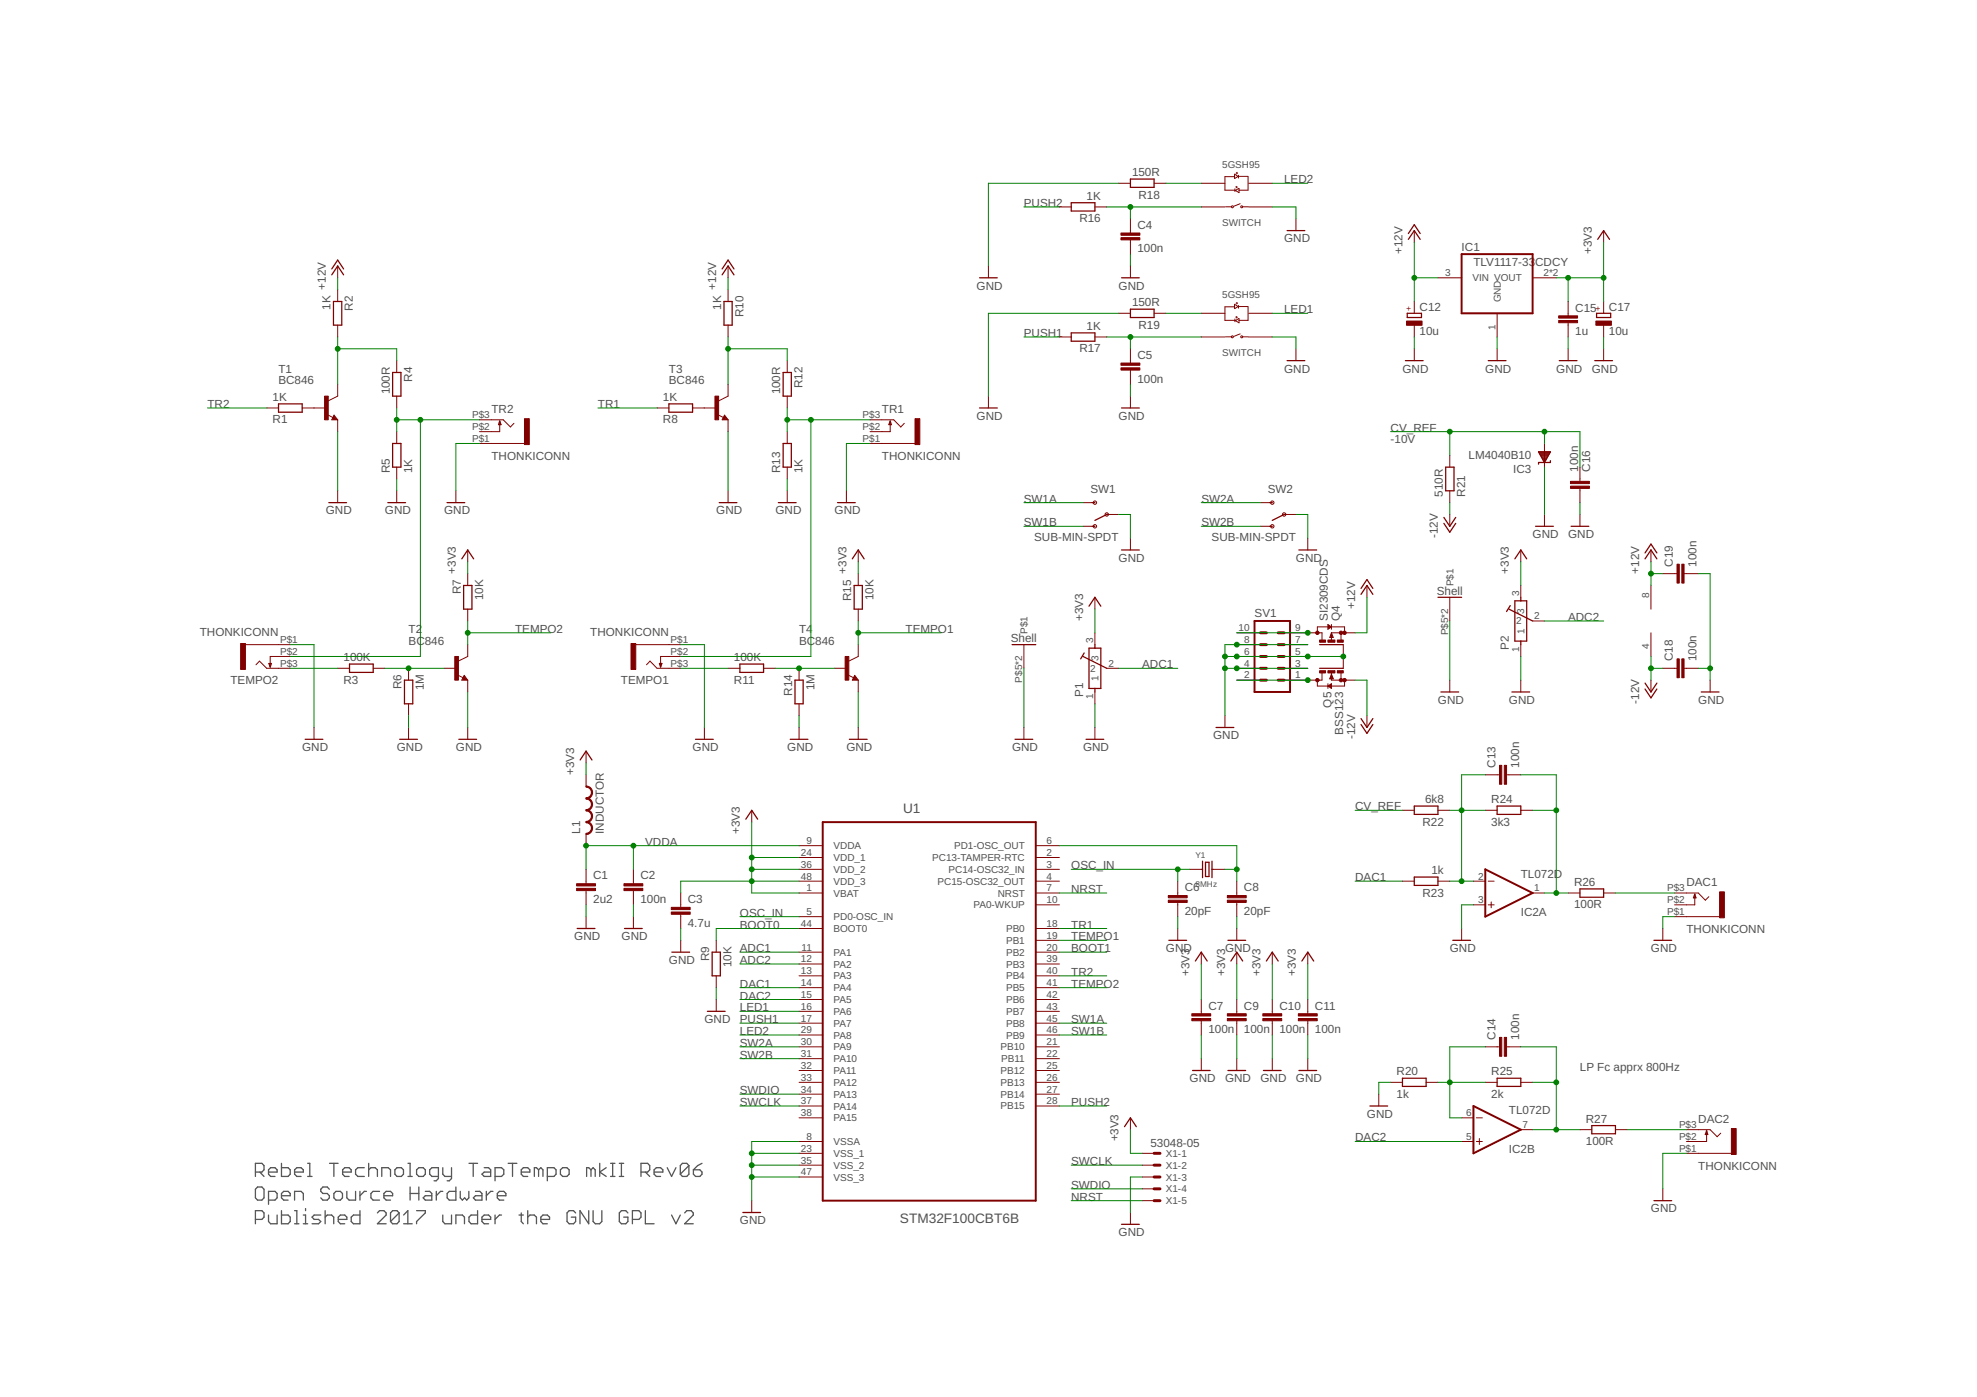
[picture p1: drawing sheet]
<svg xmlns="http://www.w3.org/2000/svg" width="297mm" height="210mm" viewBox="0 0 297 210" stroke-linecap="round" stroke-linejoin="round" font-family="sans-serif">
<g fill="none" stroke="#505050" stroke-width=".19">
<path d="M38.4 176.1h.9l.4-.3v-.7l-.4-.3h-.9v2M38.7 178.4h.6l.4 .3v1.3l-.4 .3h-.6l-.3-.3v-1.3zM39 176.1l.7 .7M40.3 176.1h1.3v-.3l-.3-.3h-.6l-.4 .3v.6l.4 .4h.6M42.3 174.8v2h1l.3-.4v-.6l-.3-.3h-1M42.3 179.7h1.3v-.4l-.3-.3h-.7l-.3 .3v.7l.3 .3h.7M44.3 176.1h1.3v-.3l-.4-.3h-.6l-.3 .3v.6l.3 .4h.6M46.2 174.8h.3v2M46.2 176.8h.7M49.5 178.7l-.3-.3h-.7l-.3 .3v.3l.3 .3h.7l.3 .4v.3l-.3 .3h-.7l-.3-.3M49.5 174.8h1.3M50.2 174.8v2"/>
<path d="M50.5 179h.6l.4 .3v.7l-.4 .3h-.6l-.3-.3v-.7zM51.5 176.1h1.3v-.3l-.3-.3h-.7l-.3 .3v.6l.3 .4h.7M52.1 179v1l.4 .3h.9v-1.3M54.1 179v1.3M54.7 175.5h-.9l-.4 .3v.6l.4 .4h.9M55.1 179h-.4l-.6 .7M55.4 175.8l.3-.3h.7l.3 .3v1M55.4 174.8v2M57 179h-1l-.3 .3v.7l.3 .3h1M57.4 176.8v-1.3h.9l.4 .3v1M57.7 179.7h1.3v-.4l-.3-.3h-.7l-.3 .3v.7l.3 .3h.7M59.3 175.8l.3-.3h.7l.3 .3v.6l-.3 .4h-.7l-.3-.4z"/>
<path d="M61.3 174.8h.3v2M61.3 176.8h.6M61.6 178.4v1.9M61.6 179.3h1.3M62.6 175.8l.3-.3h.7l.3 .3v.6l-.3 .4h-.7l-.3-.4zM62.9 178.4v1.9M63.9 179h.7l.3 .3v1h-1l-.3-.3 .3-.3h1M65.6 179v1.3M65.9 176.8h-1l-.3-.4v-.6l.3-.3h1v1.6l-.4 .3h-.3M66.5 175.5v.9l.3 .4h1M66.5 179h-.3l-.6 .7M67.8 175.5v1.6l-.3 .3h-.3"/>
<path d="M68.5 178.4v1.9h-1l-.3-.3v-.7l.3-.3h1M69.2 179v1l.3 .3 .3-.3 .3 .3 .3-.3v-1M70.5 174.8h1.3M71.1 174.8v2M71.4 179h.7l.3 .3v1h-1l-.3-.3 .3-.3h1M72.7 175.5h.7l.3 .3v1h-1l-.3-.4 .3-.3h1M73.1 179v1.3M74.1 179h-.4l-.6 .7M74.4 176.8h1l.3-.4v-.6l-.3-.3h-1v1.9M74.7 179.7h1.3v-.4l-.3-.3h-.7l-.3 .3v.7l.3 .3h.7M76.3 174.8h1.4M77 174.8v2"/>
<path d="M78.3 176.1h1.3v-.3l-.3-.3h-.7l-.3 .3v.6l.3 .4h.7M80.9 175.8l-.3-.3h-.3v1.3M80.9 175.8v1M80.9 175.8l.4-.3 .3 .3v1M82.2 176.8h1l.3-.4v-.6l-.3-.3h-1v1.9M84.2 175.8l.3-.3h.7l.3 .3v.6l-.3 .4h-.7l-.3-.4zM88.8 175.8l-.3-.3h-.4v1.3M88.8 175.8v1M88.8 175.8l.3-.3 .3 .3v1M90.1 174.8v2M91.1 175.5l-1 .6 1 .7M91.7 174.8h.7"/>
<path d="M91.7 176.8h.7M92.1 174.8v2M93 174.8h.7M93 176.8h.7M93.4 174.8v2M96.3 176.1h1l.3-.3v-.7l-.3-.3h-1v2M97 176.1l.6 .7M98.3 176.1h1.3v-.3l-.3-.3h-.7l-.3 .3v.6l.3 .4h.7M100.2 175.5l.7 1.3 .7-1.3M103.5 175.1l-.3-.3h-.7l-.3 .3v1.3M103.5 175.1v1.3l-.3 .4h-.7l-.3-.4M103.5 175.1l-1.3 1.3"/>
<path d="M104.2 175.8h1l.3 .3v.3l-.3 .4h-.7l-.3-.4zM105.5 174.8l-.7 .3-.6 .7M38.4 183.2h.9l.4-.3v-.7l-.4-.3h-.9v2M40.3 180.3h1l.3-.3v-.7l-.3-.3h-1v2M40.3 182.6v.9l.4 .4h.9v-1.3M42.3 181.9v2h1l.3-.4v-.6l-.3-.3h-1M44.3 180.3v-1.3h.9l.4 .3v1M44.3 181.9h.3v2M44.3 183.9h.6M45.6 183.9h.6M45.6 182.6h.3v1.3M45.9 181.6v.3"/>
<path d="M48.2 182.6h-1l-.3 .3 .3 .3h.7l.3 .3-.3 .4h-1M48.9 182.9l.3-.3h.6l.3 .3v1M48.9 181.9v2M50.8 183.2h1.3v-.3l-.3-.3h-.7l-.3 .3v.6l.3 .4h.7M54.1 181.9v2h-1l-.3-.4v-.6l.3-.3h1M56.7 182.2l.3-.3h.7l.3 .3v.4l-1.3 1.3h1.3M60 182.2l-.4-.3h-.6l-.3 .3v1.3M60 182.2v1.3l-.4 .4h-.6l-.3-.4M60 182.2l-1.3 1.3M60.6 183.9h1.3M60.6 182.6l.7-.7v2M62.6 181.9h1.3v.3l-1.3 1.3v.4"/>
<path d="M66.5 182.6v.9l.3 .4h1v-1.3M68.5 183.9v-1.3h1l.3 .3v1M71.8 181.9v2h-1l-.3-.4v-.6l.3-.3h1M72.4 183.2h1.3v-.3l-.3-.3h-.7l-.3 .3v.6l.3 .4h.7M74.4 182.6v1.3M75.4 182.6h-.4l-.6 .6M78 182.6h.6M78.3 182.2v1.3l.3 .4M79.3 182.9l.3-.3h.7l.3 .3v1M79.3 181.9v2M81.3 183.2h1.3v-.3l-.4-.3h-.6l-.3 .3v.6l.3 .4h.6M86.5 182.2l-.3-.3h-.7l-.3 .3v1.3l.3 .4h.7l.3-.4v-.6h-.7"/>
<path d="M88.5 181.9v2l-1.4-2v2M89.1 181.9v1.6l.4 .4h.6l.3-.4v-1.6M94.3 182.2l-.3-.3h-.6l-.4 .3v1.3l.4 .4h.6l.3-.4v-.6h-.6M95 183.2h1l.3-.3v-.7l-.3-.3h-1v2M97 181.9v2h1.3M100.9 182.6l.7 1.3 .6-1.3M102.9 182.2l.3-.3h.6l.4 .3v.4l-1.3 1.3h1.3"/>
</g>
<g fill="none" stroke="#800000" stroke-width=".19">
<path d="M161 30.5h3.5v1.2h-3.5zM169.8 26.9h3.6v1.3h-3.6zM193.4 34.6h2.6M211.6 36l.9-1.4 .9 1.4M211.6 35.1l.9-1.3 .9 1.3M240.1 36l.8-1.4 .9 1.4M49.8 41.3l.9-1.3 .9 1.3M49.8 40.4l.9-1.3 .9 1.3M50.1 45.3h1.3v3.6h-1.3zM59 56h1.2v3.5h-1.2zM108.5 41.3l.9-1.3 .9 1.3M108.5 40.4l.9-1.3 .9 1.3"/>
<path d="M108.8 45.3h1.2v3.6h-1.2zM117.7 56h1.2v3.5h-1.2zM147.2 41.7h2.6M161 50h3.5v1.3h-3.5zM168.5 41.7h2.7M169.8 46.5h3.6v1.2h-3.6zM193.4 54.2h2.6M211.2 54.2h2.6M211.4 47.1h2.2v.6h-2.2zM223.6 54.2h2.7M234.3 54.2h2.6M239.6 54.2h2.7"/>
<path d="M239.9 47.1h2.1v.6h-2.1zM41.8 60.7h3.6v1.2h-3.6zM49.4 75.5h2.7M50.2 62.7l.1 .2h-.3l.2-.4 .3 .5h-.5M58.3 75.5h2.6M59 66.6h1.2v3.6h-1.2zM67.2 75.5h2.6M75.1 63.3l.2 .5h-.4zM100.5 60.7h3.6v1.2h-3.6zM108.1 75.5h2.6M108.9 62.7v.2h-.2l.2-.4 .3 .5h-.5M116.9 75.5h2.7"/>
<path d="M117.7 66.6h1.2v3.6h-1.2zM125.8 75.5h2.7M133.8 63.3l.1 .5h-.3zM147.2 61.3h2.6M166.3 77.3l-1.8 .9M168.5 61.3h2.7M192.9 77.3l-1.7 .9M216.9 77.7l.9 1.4 .9-1.4M216.9 78.6l.9 1.4 .9-1.4M217.2 70.2h1.3v3.5h-1.3zM230.7 79.1h2.7M231.2 67.9h1.7l-.8 1.6z"/>
<path d="M231.2 67.9h1.7M231.3 68.1h1.5M231.4 68.2h1.3M231.4 68.4h1.3M231.5 68.5h1.1M231.6 68.7h.9M231.7 68.8h.7M231.8 69h.5M231.8 69.1h.5M231.9 69.3h.3M232 69.4h.1M232.9 69.2v.3h-1.7v.2"/>
<path d="M236.1 79.1h2.6M40.4 99.7h.4l-.2 .5zM52.5 99.8h3.6v1.2h-3.6zM69.4 84l.9-1.4 .9 1.4M69.7 88h1.2v3.5h-1.2zM99.1 99.7h.3l-.1 .5zM111.2 99.8h3.5v1.2h-3.5zM128.1 84l.8-1.4 .9 1.4M128.3 88h1.3v3.5h-1.3zM152.1 96.9h3.5M162.7 98.6l3.6 1.8M162.9 98.1l-.5 .9"/>
<path d="M163.6 97.4h1.8v6h-1.8zM163.6 91.1l.9-1.4 .9 1.4M164.5 96.9v.5M168.5 82.6h2.7M195.2 82.6h2.6M198.3 96.9h3.5M199.6 94l.3 .2-.3 .2zM200 95.3v.4h.2l-.2-.3M204.5 89.3l.9-1.3 .9 1.3M204.5 88.4l.9-1.3 .9 1.3M216 89.7h3.6M226.7 91.5l3.6 1.8"/>
<path d="M226.9 91l-.5 .9M227.6 90.3h1.8v6h-1.8zM227.6 84l.9-1.4 .9 1.4M228.5 89.7v.6M228.5 96.3v.6M247.2 84l.9-1.4 .8 1.4M247.2 83.1l.9-1.4 .8 1.4M45.8 111.1h2.7M60 111.1h2.7M60.8 102.2h1.2v3.5h-1.2zM68.9 111.1h2.7M69.7 101.8l.1 .2h-.2l.1-.3 .4 .4h-.5"/>
<path d="M87.2 114.2l.9-1.3 .8 1.3M104.5 111.1h2.7M118.7 111.1h2.7M119.4 102.2h1.3v3.5h-1.3zM127.6 111.1h2.7M128.4 101.8l.1 .2h-.3l.2-.3 .4 .4h-.6M152.5 111.1h2.7M163.2 111.1h2.6M164.5 103.4v.6M182.7 109.3h2.7M198.3 100.4h3.5M199.7 103.1l.3-.2v.4z"/>
<path d="M200 101.5l.2 .4h-.3l.1-.3M204.5 108l.9 1.3 .9-1.3M204.5 108.9l.9 1.3 .9-1.3M216.5 104h2.7M227.2 104h2.6M247.2 102.6l.9 1.4 .8-1.4M247.2 103.5l.9 1.4 .8-1.4M255.6 104h2.7M86.7 139.5h2.7M93.8 139.5h2.7M112.1 123.1l.8-1.3 .9 1.3M180.7 129.4v2.5"/>
<path d="M181.1 129.6h.6v2.1h-.6zM182.1 129.4v2.5M212.5 121.1h3.5v1.3h-3.5zM212.5 131.8h3.5v1.2h-3.5zM224.9 121.1h3.6v1.3h-3.6zM237.4 133.6h3.5v1.2h-3.5zM254.6 134.4l.2 .5h-.4zM100.9 143.1h2.7M106.3 152h2.6M107 143.1h1.2v3.5h-1.2zM175.6 141.3h2.7M179.6 144.4l.9-1.3 .9 1.3"/>
<path d="M184.5 141.3h2.7M184.9 144.4l.9-1.3 .9 1.3M190.3 144.4l.9-1.3 .8 1.3M195.6 144.4l.9-1.3 .9 1.3M218.3 141.3h2.6M248.5 141.3h2.7M169 169.3l.8-1.3 .9 1.3M179.2 160.8h2.6M184.5 160.8h2.7M189.8 160.8h2.7M195.2 160.8h2.6M205.8 166.2h2.7"/>
<path d="M210.7 162h3.6v1.2h-3.6zM224.9 162h3.6v1.2h-3.6zM239.2 169.1h3.5v1.2h-3.5zM256.4 169.9l.2 .6h-.4zM111.6 182.2h2.7M168.5 184h2.7M248.5 180.4h2.7"/>
</g>
<g fill="none" stroke="#800000" stroke-width=".15">
<path d="M50.7 40v1.7M109.4 40v1.7M148.5 40v1.7M159.2 31.1h1.8M164.5 31.1h1.8M168.1 27.5h1.7M169.8 32.9v2.1M169.8 36.1v2.1M169.8 40v1.7M173.4 27.5h1.8M180.5 27.5h3.5M180.5 31.1h3.5"/>
<path d="M184.1 31.1h.9M185.5 26.5h-1.5v2.1h1.5M185.5 26.2v.6M185.5 26.2l.5 .3-.5 .3M185.5 28.4v.4M185.7 28.1l.1 .1M185.8 28l.1 .1M185.9 25.9l-.2 .1M185.9 26l-.1 .1M186.1 26.3v.5M186.1 26.5h1.4M186.1 28.3l-.5 .3 .6 .4"/>
<path d="M186.2 28.3v.6M186.3 30.6l-.9 .4M186.8 31.1h.7M187.5 26.5v2.1h-1.3M187.6 27.5h3.6M187.6 31.1h3.6M194.7 32.9v1.7M212.5 34.6v1.8M240.9 34.6v1.8M50.7 57.7v1.8l-1.4 .7M50.7 43.5v1.8M50.7 48.9v1.7"/>
<path d="M59.6 54.2v1.8M59.6 59.5v1.8M109.4 57.7v1.8l-1.4 .7M109.4 43.5v1.8M109.4 48.9v1.7M118.3 54.2v1.8M118.3 59.5v1.8M148.5 59.5v1.8M159.2 50.6h1.8M164.5 50.6h1.8M168.1 47.1h1.7M169.8 52.4v2.1"/>
<path d="M169.8 55.6v2.1M169.8 59.5v1.8M173.4 47.1h1.8M180.5 47.1h3.5M180.5 50.6h3.5M184.1 50.6h.9M185.5 46.1h-1.5v2h1.5M185.5 45.7v.7M185.5 45.7l.5 .4-.5 .3M185.5 47.9v.4M185.7 47.6l.1 .2M185.8 47.6l.1 .1"/>
<path d="M185.9 45.4l-.2 .2M185.9 45.6l-.1 .1M186.1 45.9v.4M186.1 46.1h1.4M186.1 47.9l-.5 .3 .6 .3M186.2 47.9v.6M186.3 50.2l-.9 .3M186.8 50.6h.7M187.5 46.1v2h-1.3M187.6 47.1h3.6M187.6 50.6h3.6M194.7 52.4v1.8"/>
<path d="M212.5 45.3v1.8M212.5 48.9v1.7M212.5 52.4v1.8M216 41.7h3.6M224.9 47.1v3.5M224.9 52.4v1.8M230.3 41.7h3.5M235.6 45.3v2.1M235.6 48.5v2.1M235.6 52.4v1.8M240.9 45.3v1.8M240.9 48.9v1.7"/>
<path d="M240.9 52.4v1.8M40.1 61.3h1.7M45.4 61.3h3.6M49.2 62.3l.8 .4M50.2 62.4l.5 .7h-.9zM50.7 63.1v1.8M50.7 73.7v1.8M59.6 64.9v1.7M59.6 70.2v1.8M59.6 73.7v1.8M68.5 73.7v1.8M72.1 63.1h3.5l1.1 1.1 .5-.6"/>
<path d="M72.1 66.6h6.7M75.1 63.3v1.6h-3M98.7 61.3h1.8M104.1 61.3h3.5M107.8 62.3l.9 .4M108.9 62.4l.5 .7h-.9zM109.4 63.1v1.8M109.4 73.7v1.8M118.3 64.9v1.7M118.3 70.2v1.8M118.3 73.7v1.8M127.2 73.7v1.8"/>
<path d="M130.7 63.1h3.6l1 1.1 .6-.6M130.7 66.6h6.8M133.8 63.3v1.6h-3.1M162.7 75.5h1.8M162.7 79.1h1.8M166.3 77.3h1.8M189.4 75.5h1.8M189.4 79.1h1.8M192.9 77.3h1.8M217.8 68.4v1.8M217.8 73.7v1.8M217.8 77.3v1.8"/>
<path d="M232.1 66.6v3.6M232.1 77.3v1.8M237.4 70.2v2.1M237.4 73.4v2.1M237.4 77.3v1.8M36.9 96.9h6.7M38.5 99.9l.5-.6 1.1 1.1h3.5M43.6 98.6h-3v1.6M70.3 82.6v1.8M70.3 86.2v1.8M70.3 91.5v1.8M70.3 96.9v1.7l-1.4 .7"/>
<path d="M95.5 96.9h6.8M97.1 99.9l.6-.6 1 1.1h3.6M102.3 98.6h-3v1.6M128.9 82.6v1.8M128.9 86.2v1.8M128.9 91.5v1.8M128.9 96.9v1.7l-1.4 .7M153.8 96.9v3.5M164.5 89.7v1.8M164.5 95.1v1.8M169.8 80.9v1.7M185.8 98.6h3.6"/>
<path d="M185.8 96.9h3.6M185.8 95.1h3.6M192.9 98.6h3.6M192.9 96.9h3.6M192.9 95.1h5.7v1M196.5 80.9v1.7M197.9 95.1v-.9h4.1v.9M199.5 93.8l.5 .4-.5 .4zM200 95.1h3.6M200 95.1l.3 .7h-.5zM200 93.8v.8M200 95.1v1"/>
<path d="M201.5 95.1v1M201.8 96.9v3.5M205.4 88v1.7M217.8 89.7v3.6M228.5 82.6v1.8M228.5 88v1.7M228.5 96.9v1.7M230.3 93.3h1.8M248.1 82.6v1.8M248.1 88v3.5M248.1 95.1v3.5M249.8 86.2h2.2"/>
<path d="M253 86.2h2.2M47.2 109.3v1.8M50.7 100.4h1.8M56.1 100.4h1.7M61.4 100.4v1.8M61.4 105.7v1.8M61.4 109.3v1.8M66.7 100.4h1.8M68.7 101.4l.9 .4M69.7 101.5l.6 .7h-.9zM70.3 102.2v1.8M70.3 109.3v1.8"/>
<path d="M88.1 112.9v1.7M88.1 116.4v1.8M105.8 109.3v1.8M109.4 100.4h1.8M114.7 100.4h1.8M120.1 100.4v1.8M120.1 105.7v1.8M120.1 109.3v1.8M125.4 100.4h1.8M127.4 101.4l.8 .4M128.4 101.5l.5 .7h-.8zM128.9 102.2v1.8"/>
<path d="M128.9 109.3v1.8M153.8 109.3v1.8M164.5 104v1.7M164.5 109.3v1.8M166.3 100.4h1.8M184 107.5v1.8M185.8 100.4h3.6M185.8 102.2h3.6M192.9 100.4h3.6M197.9 102.2v.9h4.1v-.9M198.6 101.1v1.1h-5.7M199.5 103.1l.5-.4v.7z"/>
<path d="M199.5 102.7v.7M200 101.1v1.1h3.6M200 101.3l.3 .7h-.5zM201.5 101.1v1.1M205.4 107.5v1.8M217.8 102.2v1.8M223.2 116.4h2.1M226.4 116.4h2.1M228.5 102.2v1.8M248.1 102.2v1.8M249.8 100.4h2.2M253 100.4h2.2"/>
<path d="M256.9 102.2v1.8M88.1 125.3v1.8M88.1 130.6v2.2M88.1 133.8v2.2M88.1 137.7v1.8M95.2 130.6v2.2M95.2 133.8v2.2M95.2 137.7v1.8M102.3 134.2v2.1M102.3 137.4v2.1M112.9 121.8v1.7M120.1 134.2h3.5"/>
<path d="M120.1 137.7h3.5M120.1 132.4h3.5M120.1 127.1h3.5M120.1 128.8h3.5M120.1 130.6h3.5M120.1 139.5h3.5M155.6 134.2h3.6M155.6 136h3.6M155.6 132.4h3.6M155.6 127.1h3.6M155.6 128.8h3.6M155.6 130.6h3.6"/>
<path d="M155.6 139.5h3.6M177 132.4v2.1M177 135.6v2.1M177 139.5v1.8M178.7 130.6h2M182.1 130.6h1.9M185.8 132.4v2.1M185.8 135.6v2.1M185.8 139.5v1.8M210.7 121.8h1.8M210.7 132.4h1.8M216 121.8h1.8"/>
<path d="M216 132.4h1.8M219.6 139.5v1.8M221.4 136h1.8M221.4 132.4h1.8M223.2 121.8h1.7M223.6 136h.9M223.6 132.4h.9M224 135.5v.9M228.5 121.8h1.8M230.3 134.2h1.8M235.6 134.2h1.8M240.9 134.2h1.8"/>
<path d="M249.8 139.5v1.8M251.6 134.2h3.6l1 1.1 .6-.6M251.6 137.7h6.8M254.6 134.4v1.6h-3M102.3 141.3v1.8M107.6 141.3v1.8M107.6 146.6v1.8M107.6 150.2v1.8M120.1 143.1h3.5M120.1 144.8h3.5M120.1 146.6h3.5M120.1 148.4h3.5"/>
<path d="M120.1 150.2h3.5M120.1 152h3.5M120.1 153.7h3.5M120.1 155.5h3.5M120.1 157.3h3.5M120.1 159.1h3.5M155.6 143.1h3.6M155.6 144.8h3.6M155.6 146.6h3.6M155.6 148.4h3.6M155.6 150.2h3.6M155.6 152h3.6"/>
<path d="M155.6 153.7h3.6M155.6 155.5h3.6M155.6 157.3h3.6M155.6 159.1h3.6M155.6 141.3h3.6M180.5 143.1v1.7M180.5 150.2v2.1M180.5 153.4v2.1M180.5 159.1v1.7M185.8 143.1v1.7M185.8 150.2v2.1M185.8 153.4v2.1"/>
<path d="M185.8 159.1v1.7M191.2 143.1v1.7M191.2 150.2v2.1M191.2 153.4v2.1M191.2 159.1v1.7M196.5 143.1v1.7M196.5 150.2v2.1M196.5 153.4v2.1M196.5 159.1v1.7M223.2 157.3h2.1M226.4 157.3h2.1M120.1 171.5h3.5"/>
<path d="M120.1 173.3h3.5M120.1 168h3.5M120.1 160.8h3.5M120.1 162.6h3.5M120.1 164.4h3.5M120.1 166.2h3.5M120.1 175.1h3.5M120.1 176.8h3.5M155.6 160.8h3.6M155.6 162.6h3.6M155.6 164.4h3.6M155.6 166.2h3.6"/>
<path d="M169.8 168v1.7M171.6 173.3h1.8M171.6 175.1h1.8M171.6 176.8h1.8M171.6 178.6h1.8M207.2 164.4v1.8M208.9 162.6h1.8M214.3 162.6h1.7M219.6 171.5h1.8M219.6 168h1.8M221.8 171.5h.9M221.8 168h.9"/>
<path d="M222.3 171.1v.9M223.2 162.6h1.7M228.5 169.7h1.8M228.5 162.6h1.8M237.4 169.7h1.8M242.7 169.7h1.8M249.8 178.6v1.8M253.4 169.7h3.5l1.1 1.1 .5-.5M253.4 173.3h6.7M256.4 169.9v1.6h-3M112.9 180.4v1.8M169.8 182.2v1.8"/>
<path d="M171.6 180.4h1.8"/>
<circle cx="185.2" cy="31.1" r=".15"/>
<circle cx="186.6" cy="31.1" r=".15"/>
<circle cx="185.2" cy="50.6" r=".15"/>
<circle cx="186.6" cy="50.6" r=".15"/>
<circle cx="164.5" cy="79.1" r=".25"/>
<circle cx="164.5" cy="75.5" r=".25"/>
<circle cx="166.3" cy="77.3" r=".25"/>
<circle cx="191.2" cy="79.1" r=".25"/>
<circle cx="191.2" cy="75.5" r=".25"/>
<circle cx="192.9" cy="77.3" r=".25"/>
</g>
<g fill="#800000" stroke="#800000" stroke-width=".15">
<path d="M127 98.6h.5v3.6h-.5z"/>
<path d="M94.8 96.7h.7v3.9h-.7z"/>
<path d="M258.4 134h.7v3.9h-.7z"/>
<path d="M195.1 153h2.8v.4h-2.8z"/>
<path d="M195.1 152.3h2.8v.4h-2.8z"/>
<path d="M189.7 153h2.9v.4h-2.9z"/>
<path d="M189.7 152.3h2.9v.4h-2.9z"/>
<path d="M107.4 59.5h.6v3.6h-.6z"/>
<path d="M137.5 62.9h.7v3.9h-.7z"/>
<path d="M260.1 169.6h.8v3.9h-.8z"/>
<path d="M100.9 137h2.8v.4h-2.8z"/>
<path d="M100.9 136.3h2.8v.4h-2.8z"/>
<path d="M184.4 153h2.8v.4h-2.8z"/>
<path d="M184.4 152.3h2.8v.4h-2.8z"/>
<path d="M179.1 153h2.8v.4h-2.8z"/>
<path d="M179.1 152.3h2.8v.4h-2.8z"/>
<path d="M234.2 48.2h2.8v.3h-2.8z"/>
<path d="M234.2 47.5h2.8v.3h-2.8z"/>
<path d="M86.6 133.5h2.9v.3h-2.9z"/>
<path d="M86.6 132.8h2.9v.3h-2.9z"/>
<path d="M93.7 133.5h2.9v.3h-2.9z"/>
<path d="M93.7 132.8h2.9v.3h-2.9z"/>
<path d="M168.4 55.3h2.9v.3h-2.9z"/>
<path d="M168.4 54.5h2.9v.4h-2.9z"/>
<path d="M168.4 35.7h2.9v.3h-2.9z"/>
<path d="M168.4 35h2.9v.3h-2.9z"/>
<path d="M68.3 98.6h.6v3.6h-.6z"/>
<path d="M36.2 96.7h.7v3.9h-.7z"/>
<path d="M48.8 59.5h.5v3.6h-.5z"/>
<path d="M78.8 62.9h.7v3.9h-.7z"/>
<path d="M211.3 48.2h2.4v.7h-2.4z"/>
<path d="M239.8 48.2h2.3v.7h-2.3z"/>
<path d="M175.5 135.3h2.9v.3h-2.9z"/>
<path d="M175.5 134.6h2.9v.3h-2.9z"/>
<path d="M184.4 135.3h2.8v.3h-2.8z"/>
<path d="M184.4 134.6h2.8v.3h-2.8z"/>
<path d="M226 155.9h.4v2.8h-.4z"/>
<path d="M225.3 155.9h.3v2.8h-.3z"/>
<path d="M236 73h2.8v.4h-2.8z"/>
<path d="M236 72.3h2.8v.4h-2.8z"/>
<path d="M226 115h.4v2.8h-.4z"/>
<path d="M225.3 115h.3v2.8h-.3z"/>
<path d="M252.7 99h.3v2.8h-.3z"/>
<path d="M252 99h.3v2.8h-.3z"/>
<path d="M252.7 84.8h.3v2.8h-.3z"/>
<path d="M252 84.8h.3v2.8h-.3z"/>
<path d="M198.3 96.2h.9v.3h-.9z"/>
<path d="M200.9 96.2h.9v.3h-.9z"/>
<path d="M199.5 96.2h1.1v.3h-1.1z"/>
<path d="M198.3 100.8h.9v.3h-.9z"/>
<path d="M200.9 100.8h.9v.3h-.9z"/>
<path d="M199.5 100.8h1.1v.3h-1.1z"/>
</g>
<g fill="#800000" stroke="#800000" stroke-width=".15">
<path d="M88.1 118.1h.1a.96 .96 0 0 1 .8 1h-.1l-.3-.6-.5-.2z" fill-rule="evenodd"/>
<path d="M88.1 119.9l.5-.3 .3-.5h.1v.1a.93 .93 0 0 1-.9 .9z" fill-rule="evenodd"/>
<path d="M88.1 119.9h.1a.96 .96 0 0 1 .8 1h-.1l-.3-.6-.5-.2z" fill-rule="evenodd"/>
<path d="M88.1 121.6l.5-.2 .3-.5h.1v.1a.97 .97 0 0 1-.9 .8z" fill-rule="evenodd"/>
<path d="M88.1 121.6h.1a.96 .96 0 0 1 .8 1h-.1l-.3-.5-.5-.3z" fill-rule="evenodd"/>
<path d="M88.1 123.4l.5-.2 .3-.6h.1v.2a.97 .97 0 0 1-.9 .8z" fill-rule="evenodd"/>
<path d="M88.1 123.4h.1a.96 .96 0 0 1 .8 1h-.1l-.3-.6-.5-.2z" fill-rule="evenodd"/>
<path d="M88.1 125.2l.5-.2 .3-.6h.1v.1a.97 .97 0 0 1-.9 .9z" fill-rule="evenodd"/>
<circle cx="202" cy="95.1" r=".25"/>
<circle cx="201.5" cy="95.1" r=".25"/>
<circle cx="197.9" cy="95.1" r=".25"/>
<circle cx="202" cy="102.2" r=".25"/>
<circle cx="201.5" cy="102.2" r=".25"/>
<circle cx="197.9" cy="102.2" r=".25"/>
</g>
<path d="M219.6 38.2h10.7v8.9h-10.7zM188.5 93.3h5.3v10.7h-5.3zM123.6 123.5h32v56.9h-32zM223.2 130.6l7.1 3.6-7.1 3.5zM221.4 166.2l7.1 3.5-7.1 3.6z" fill="none" stroke="#800000" stroke-width=".3"/>
<g fill="none" stroke="#800000" stroke-width=".44">
<path d="M189.4 98.6h.9M189.4 95.1h.9M189.4 96.9h.9M192 98.6h.9M192 95.1h.9M192 96.9h.9M189.4 100.4h.9M189.4 102.2h.9M192 100.4h.9M192 102.2h.9M173.4 173.3h.9M173.4 175.1h.9"/>
<path d="M173.4 176.8h.9M173.4 178.6h.9M173.4 180.4h.9"/>
</g>
<g fill="none" stroke="#008000" stroke-width=".15">
<path d="M153.8 31.1h5.4M166.3 31.1h14.2M168.1 27.5h-19.6v12.5M169.8 31.1v1.8M169.8 38.2v1.8M175.2 27.5h5.3M191.2 31.1h3.5v1.8M191.2 27.5h5.3M212.5 36.4v8.9M240.9 36.4v8.9M50.7 41.7v1.8M50.7 50.6v7.1"/>
<path d="M50.7 52.4h8.9v1.8M109.4 41.7v1.8M109.4 50.6v7.1M109.4 52.4h8.9v1.8M153.8 50.6h5.4M166.3 50.6h14.2M168.1 47.1h-19.6v12.4M169.8 50.6v1.8M169.8 57.7v1.8M175.2 47.1h5.3M191.2 50.6h3.5v1.8M191.2 47.1h5.3"/>
<path d="M212.5 41.7h3.5M212.5 50.6v1.8M224.9 50.6v1.8M233.8 41.7h7.1M235.6 41.7v3.6M235.6 50.6v1.8M240.9 50.6v1.8M31.2 61.3h8.9M50.7 64.9v8.8M59.6 61.3v3.6M59.6 72v1.7M59.6 63.1h12.5"/>
<path d="M63.2 63.1v35.5h-19.6M72.1 66.6h-3.6v7.1M89.8 61.3h8.9M109.4 64.9v8.8M118.3 61.3v3.6M118.3 72v1.7M118.3 63.1h12.4M121.8 63.1v35.5h-19.5M130.7 66.6h-3.5v7.1M153.8 75.5h8.9M153.8 79.1h8.9M168.1 77.3h1.7v3.6"/>
<path d="M180.5 75.5h8.9M180.5 79.1h8.9M194.7 77.3h1.8v3.6M208.9 64.9h28.5v5.3M217.8 64.9v3.5M217.8 75.5v1.8M232.1 64.9v1.7M232.1 70.2v7.1M237.4 75.5v1.8M43.6 96.9h3.6v12.4M70.3 95.1h12.4M70.3 84.4v1.8"/>
<path d="M70.3 93.3v3.6M102.3 96.9h3.5v12.4M128.9 95.1h12.5M128.9 84.4v1.8M128.9 93.3v3.6M164.5 91.5v3.6M184 98.6h17.8M185.8 95.1h10.7M196.5 96.9h-12.5v10.6M205.4 89.7v5.4h-1.8M217.8 93.3v8.9M228.5 84.4v3.6"/>
<path d="M228.5 98.6v3.6M232.1 93.3h8.8M248.1 84.4v3.6M248.1 98.6v3.6M248.1 86.2h1.7M255.2 86.2h1.7v16M43.6 100.4h7.1M57.8 100.4h8.9M61.4 107.5v1.8M70.3 104v5.3M88.1 114.6v1.8M102.3 100.4h7.1"/>
<path d="M116.5 100.4h8.9M120.1 107.5v1.8M128.9 104v5.3M153.8 100.4v8.9M164.5 105.7v3.6M168.1 100.4h8.9M184 100.4h12.5M185.8 102.2h10.7M203.6 102.2h1.8v5.3M223.2 116.4h-3.6v16M228.5 116.4h5.3v17.8M248.1 100.4h1.7"/>
<path d="M255.2 100.4h1.7M88.1 136v1.7M95.2 127.1v3.5M95.2 136v1.7M102.3 139.5v1.8M111.2 137.7h8.9M112.9 123.5v10.7h7.2M112.9 130.6h7.2M112.9 128.8h7.2M120.1 132.4h-17.8v1.8M120.1 139.5h-12.5v1.8M120.1 127.1h-32v3.5"/>
<path d="M159.2 127.1h26.6v5.3M159.2 134.2h7.1M159.2 139.5h7.1M161 130.6h17.7M177 130.6v1.8M177 137.7v1.8M184 130.6h1.8M185.8 137.7v1.8M203.6 121.8h7.1M203.6 132.4h7.1M217.8 121.8h5.4M217.8 132.4h3.6"/>
<path d="M221.4 136h-1.8v3.5M230.3 121.8h3.5M232.1 134.2h3.5M242.7 134.2h8.9M251.6 137.7h-1.8v1.8M107.6 148.4v1.8M111.2 148.4h8.9M111.2 150.2h8.9M111.2 143.1h8.9M111.2 152h8.9M111.2 153.7h8.9M111.2 157.3h8.9"/>
<path d="M111.2 159.1h8.9M111.2 155.5h8.9M111.2 144.8h8.9M159.2 141.3h7.1M159.2 148.4h7.1M159.2 143.1h7.1M159.2 146.6h7.1M159.2 153.7h7.1M159.2 155.5h7.1M180.5 144.8v5.4M180.5 155.5v3.6M185.8 144.8v5.4"/>
<path d="M185.8 155.5v3.6M191.2 144.8v5.4M191.2 155.5v3.6M196.5 144.8v5.4M196.5 155.5v3.6M223.2 157.3h-5.4v10.7h1.8M228.5 157.3h5.3v12.4M111.2 164.4h8.9M111.2 166.2h8.9M112.9 173.3h7.2M112.9 175.1h7.2M112.9 176.8h7.2"/>
<path d="M120.1 171.5h-7.2v8.9M159.2 166.2h7.1M161 175.1h10.6M161 178.6h10.6M169.8 169.7v3.6h1.8M171.6 176.8h-1.8v5.4M203.6 171.5h16M208.9 162.6h-1.7v1.8M216 162.6h7.2M230.3 162.6h3.5M230.3 169.7h7.1M244.5 169.7h8.9"/>
<path d="M253.4 173.3h-3.6v5.3M161 180.4h10.6"/>
</g>
<g fill="#008000" stroke="#008000" stroke-width=".15">
<circle cx="248.1" cy="86.2" r=".36"/>
<circle cx="212.5" cy="41.7" r=".36"/>
<circle cx="112.9" cy="173.3" r=".36"/>
<circle cx="112.9" cy="175.1" r=".36"/>
<circle cx="112.9" cy="176.8" r=".36"/>
<circle cx="185.8" cy="100.4" r=".36"/>
<circle cx="184" cy="100.4" r=".36"/>
<circle cx="185.8" cy="98.6" r=".36"/>
<circle cx="184" cy="98.6" r=".36"/>
<circle cx="185.8" cy="96.9" r=".36"/>
<circle cx="196.5" cy="98.6" r=".36"/>
<circle cx="201.8" cy="98.6" r=".36"/>
<circle cx="256.9" cy="100.4" r=".36"/>
<circle cx="248.1" cy="100.4" r=".36"/>
<circle cx="128.9" cy="95.1" r=".36"/>
<circle cx="120.1" cy="100.4" r=".36"/>
<circle cx="233.8" cy="134.2" r=".36"/>
<circle cx="233.8" cy="121.8" r=".36"/>
<circle cx="112.9" cy="132.4" r=".36"/>
<circle cx="112.9" cy="130.6" r=".36"/>
<circle cx="112.9" cy="128.8" r=".36"/>
<circle cx="240.9" cy="41.7" r=".36"/>
<circle cx="235.6" cy="41.7" r=".36"/>
<circle cx="109.4" cy="52.4" r=".36"/>
<circle cx="219.6" cy="132.4" r=".36"/>
<circle cx="219.6" cy="121.8" r=".36"/>
<circle cx="95.2" cy="127.1" r=".36"/>
<circle cx="88.1" cy="127.1" r=".36"/>
<circle cx="70.3" cy="95.1" r=".36"/>
<circle cx="233.8" cy="169.7" r=".36"/>
<circle cx="233.8" cy="162.6" r=".36"/>
<circle cx="177" cy="130.6" r=".36"/>
<circle cx="118.3" cy="63.1" r=".36"/>
<circle cx="121.8" cy="63.1" r=".36"/>
<circle cx="217.8" cy="162.6" r=".36"/>
<circle cx="61.4" cy="100.4" r=".36"/>
<circle cx="50.7" cy="52.4" r=".36"/>
<circle cx="59.6" cy="63.1" r=".36"/>
<circle cx="63.2" cy="63.1" r=".36"/>
<circle cx="169.8" cy="50.6" r=".36"/>
<circle cx="169.8" cy="31.1" r=".36"/>
<circle cx="217.8" cy="64.9" r=".36"/>
<circle cx="232.1" cy="64.9" r=".36"/>
<circle cx="185.8" cy="130.6" r=".36"/>
<circle cx="196.5" cy="95.1" r=".36"/>
<circle cx="196.5" cy="102.2" r=".36"/>
</g>
<g font-size="2.1" fill="#505050">
<text x="135.7" y="122.1">U1</text>
<text x="135.2" y="183.8">STM32F100CBT6B</text>
</g>
<g font-size="1.8" fill="#505050">
<text x="170.1" y="26.5">150R</text>
<text x="171.1" y="29.8">R18</text>
<text x="192.9" y="27.5">LED2</text>
<text x="153.8" y="31.1">PUSH2</text>
<text x="162.2" y="33.4">R16</text>
<text x="163.3" y="30">1K</text>
<text x="170.9" y="34.4">C4</text>
<text x="170.9" y="37.9">100n</text>
<text x="192.9" y="36.4">GND</text>
<text x="210.7" y="38.2" transform="rotate(-90 210.7 38.2)">+12V</text>
<text x="219.6" y="37.8">IC1</text>
<text x="221.4" y="40">TLV1117-33</text>
<text x="230.7" y="40">CDCY</text>
<text x="239.2" y="38.2" transform="rotate(-90 239.2 38.2)">+3V3</text>
<text x="48.9" y="43.5" transform="rotate(-90 48.9 43.5)">+12V</text>
<text x="49.7" y="46.6" transform="rotate(-90 49.7 46.6)">1K</text>
<text x="53" y="46.7" transform="rotate(-90 53 46.7)">R2</text>
<text x="107.6" y="43.5" transform="rotate(-90 107.6 43.5)">+12V</text>
<text x="108.3" y="46.6" transform="rotate(-90 108.3 46.6)">1K</text>
<text x="111.7" y="47.6" transform="rotate(-90 111.7 47.6)">R10</text>
<text x="146.7" y="43.5">GND</text>
<text x="168.1" y="43.5">GND</text>
<text x="170.1" y="46">150R</text>
<text x="192.9" y="47.1">LED1</text>
<text x="213.3" y="46.7">C12</text>
<text x="236.7" y="46.8">C15</text>
<text x="241.7" y="46.7">C17</text>
<text x="153.8" y="50.6">PUSH1</text>
<text x="162.2" y="52.9">R17</text>
<text x="163.3" y="49.6">1K</text>
<text x="170.9" y="53.9">C5</text>
<text x="171.1" y="49.4">R19</text>
<text x="213.3" y="50.3">10u</text>
<text x="236.7" y="50.4">1u</text>
<text x="241.7" y="50.3">10u</text>
<text x="41.8" y="57.7">BC846</text>
<text x="41.8" y="56">T1</text>
<text x="58.6" y="59.3" transform="rotate(-90 58.6 59.3)">100R</text>
<text x="61.9" y="57.3" transform="rotate(-90 61.9 57.3)">R4</text>
<text x="100.5" y="57.7">BC846</text>
<text x="100.5" y="56">T3</text>
<text x="117.2" y="59.3" transform="rotate(-90 117.2 59.3)">100R</text>
<text x="120.6" y="58.3" transform="rotate(-90 120.6 58.3)">R12</text>
<text x="170.9" y="57.5">100n</text>
<text x="192.9" y="56">GND</text>
<text x="210.7" y="56">GND</text>
<text x="223.2" y="56">GND</text>
<text x="233.8" y="56">GND</text>
<text x="239.2" y="56">GND</text>
<text x="31.2" y="61.3">TR2</text>
<text x="40.9" y="60.2">1K</text>
<text x="40.9" y="63.6">R1</text>
<text x="73.8" y="62">TR2</text>
<text x="89.8" y="61.3">TR1</text>
<text x="99.6" y="60.2">1K</text>
<text x="99.6" y="63.6">R8</text>
<text x="132.5" y="62">TR1</text>
<text x="146.7" y="63.1">GND</text>
<text x="168.1" y="63.1">GND</text>
<text x="208.9" y="64.9">CV_REF</text>
<text x="58.6" y="71.1" transform="rotate(-90 58.6 71.1)">R5</text>
<text x="61.9" y="71.1" transform="rotate(-90 61.9 71.1)">1K</text>
<text x="73.8" y="69.1">THONKICONN</text>
<text x="117.2" y="71.1" transform="rotate(-90 117.2 71.1)">R13</text>
<text x="120.6" y="71.1" transform="rotate(-90 120.6 71.1)">1K</text>
<text x="132.5" y="69.1">THONKICONN</text>
<text x="208.9" y="66.6">-10V</text>
<text x="220.7" y="69">LM4040B10</text>
<text x="227.4" y="71">IC3</text>
<text x="237.1" y="70.9" transform="rotate(-90 237.1 70.9)">100n</text>
<text x="238.9" y="70.9" transform="rotate(-90 238.9 70.9)">C16</text>
<text x="48.9" y="77.3">GND</text>
<text x="57.8" y="77.3">GND</text>
<text x="66.7" y="77.3">GND</text>
<text x="107.6" y="77.3">GND</text>
<text x="116.5" y="77.3">GND</text>
<text x="125.4" y="77.3">GND</text>
<text x="153.8" y="75.5">SW1A</text>
<text x="163.8" y="74.1">SW1</text>
<text x="180.5" y="75.5">SW2A</text>
<text x="190.5" y="74.1">SW2</text>
<text x="216.8" y="74.6" transform="rotate(-90 216.8 74.6)">510R</text>
<text x="220.1" y="74.6" transform="rotate(-90 220.1 74.6)">R21</text>
<text x="153.8" y="79.1">SW1B</text>
<text x="155.4" y="81.2">SUB-MIN-SPDT</text>
<text x="180.5" y="79.1">SW2B</text>
<text x="182" y="81.2">SUB-MIN-SPDT</text>
<text x="216.1" y="80.9" transform="rotate(-90 216.1 80.9)">-12V</text>
<text x="230.3" y="80.9">GND</text>
<text x="235.6" y="80.9">GND</text>
<text x="68.5" y="86.2" transform="rotate(-90 68.5 86.2)">+3V3</text>
<text x="69.2" y="89.3" transform="rotate(-90 69.2 89.3)">R7</text>
<text x="127.2" y="86.2" transform="rotate(-90 127.2 86.2)">+3V3</text>
<text x="168.1" y="84.4">GND</text>
<text x="194.7" y="84.4">GND</text>
<text x="215.9" y="89.4">Shell</text>
<text x="226.7" y="86.2" transform="rotate(-90 226.7 86.2)">+3V3</text>
<text x="246.3" y="86.2" transform="rotate(-90 246.3 86.2)">+12V</text>
<text x="251.3" y="85.1" transform="rotate(-90 251.3 85.1)">C19</text>
<text x="254.9" y="85.1" transform="rotate(-90 254.9 85.1)">100n</text>
<text x="30" y="95.6">THONKICONN</text>
<text x="61.4" y="95.1">T2</text>
<text x="72.6" y="90.2" transform="rotate(-90 72.6 90.2)">10K</text>
<text x="77.4" y="95.1">TEMPO2</text>
<text x="88.7" y="95.6">THONKICONN</text>
<text x="120.1" y="95.1">T4</text>
<text x="127.9" y="90.3" transform="rotate(-90 127.9 90.3)">R15</text>
<text x="131.3" y="90.2" transform="rotate(-90 131.3 90.2)">10K</text>
<text x="136.1" y="95.1">TEMPO1</text>
<text x="162.7" y="93.3" transform="rotate(-90 162.7 93.3)">+3V3</text>
<text x="188.5" y="92.8">SV1</text>
<text x="199.5" y="93.3" transform="rotate(-90 199.5 93.3)">SI2309CDS</text>
<text x="201.3" y="93.3" transform="rotate(-90 201.3 93.3)">Q4</text>
<text x="203.6" y="91.5" transform="rotate(-90 203.6 91.5)">+12V</text>
<text x="235.6" y="93.3">ADC2</text>
<text x="51.6" y="99.3">100K</text>
<text x="61.4" y="96.9">BC846</text>
<text x="110.3" y="99.3">100K</text>
<text x="120.1" y="96.9">BC846</text>
<text x="151.9" y="96.5">Shell</text>
<text x="171.6" y="100.4">ADC1</text>
<text x="226.7" y="97.6" transform="rotate(-90 226.7 97.6)">P2</text>
<text x="251.3" y="99.3" transform="rotate(-90 251.3 99.3)">C18</text>
<text x="254.9" y="99.3" transform="rotate(-90 254.9 99.3)">100n</text>
<text x="34.6" y="102.7">TEMPO2</text>
<text x="51.6" y="102.7">R3</text>
<text x="60.3" y="103.5" transform="rotate(-90 60.3 103.5)">R6</text>
<text x="63.7" y="103.7" transform="rotate(-90 63.7 103.7)">1M</text>
<text x="93.3" y="102.7">TEMPO1</text>
<text x="110.3" y="102.7">R11</text>
<text x="119" y="104.5" transform="rotate(-90 119 104.5)">R14</text>
<text x="122.4" y="103.7" transform="rotate(-90 122.4 103.7)">1M</text>
<text x="162.7" y="104.7" transform="rotate(-90 162.7 104.7)">P1</text>
<text x="200.1" y="106.3" transform="rotate(-90 200.1 106.3)">Q5</text>
<text x="216.1" y="105.7">GND</text>
<text x="226.7" y="105.7">GND</text>
<text x="246.3" y="105.7" transform="rotate(-90 246.3 105.7)">-12V</text>
<text x="255.2" y="105.7">GND</text>
<text x="45.4" y="112.9">GND</text>
<text x="59.6" y="112.9">GND</text>
<text x="68.5" y="112.9">GND</text>
<text x="104.1" y="112.9">GND</text>
<text x="118.3" y="112.9">GND</text>
<text x="127.2" y="112.9">GND</text>
<text x="152.1" y="112.9">GND</text>
<text x="162.7" y="112.9">GND</text>
<text x="182.3" y="111.1">GND</text>
<text x="201.8" y="110.4" transform="rotate(-90 201.8 110.4)">BSS123</text>
<text x="203.6" y="111.1" transform="rotate(-90 203.6 111.1)">-12V</text>
<text x="86.3" y="116.4" transform="rotate(-90 86.3 116.4)">+3V3</text>
<text x="224.7" y="115.3" transform="rotate(-90 224.7 115.3)">C13</text>
<text x="228.2" y="115.3" transform="rotate(-90 228.2 115.3)">100n</text>
<text x="87.2" y="125.3" transform="rotate(-90 87.2 125.3)">L1</text>
<text x="90.7" y="125.3" transform="rotate(-90 90.7 125.3)">INDUCTOR</text>
<text x="111.2" y="125.3" transform="rotate(-90 111.2 125.3)">+3V3</text>
<text x="203.6" y="121.7">CV_REF</text>
<text x="213.7" y="124">R22</text>
<text x="214.1" y="120.7">6k8</text>
<text x="224.1" y="124.1">3k3</text>
<text x="224.1" y="120.7">R24</text>
<text x="96.9" y="127.1">VDDA</text>
<text x="160.9" y="130.6">OSC_IN</text>
<text x="215.1" y="131.3">1k</text>
<text x="228.5" y="131.9">TL072D</text>
<text x="89.1" y="135.7">2u2</text>
<text x="89.1" y="132.1">C1</text>
<text x="96.2" y="135.7">100n</text>
<text x="96.2" y="132.1">C2</text>
<text x="103.3" y="135.7">C3</text>
<text x="111.2" y="137.7">OSC_IN</text>
<text x="160.9" y="134.2">NRST</text>
<text x="178" y="137.5">20pF</text>
<text x="178" y="133.9">C6</text>
<text x="186.9" y="137.5">20pF</text>
<text x="186.9" y="133.9">C8</text>
<text x="203.6" y="132.4">DAC1</text>
<text x="213.7" y="134.7">R23</text>
<text x="228.5" y="137.7">IC2A</text>
<text x="236.5" y="136.5">100R</text>
<text x="236.5" y="133.1">R26</text>
<text x="253.4" y="133.1">DAC1</text>
<text x="86.3" y="141.3">GND</text>
<text x="93.4" y="141.3">GND</text>
<text x="103.3" y="139.2">4.7u</text>
<text x="111.2" y="143.1">ADC1</text>
<text x="111.2" y="139.5">BOOT0</text>
<text x="160.9" y="141.3">TEMPO1</text>
<text x="160.9" y="143.1">BOOT1</text>
<text x="160.9" y="139.5">TR1</text>
<text x="175.2" y="143.1">GND</text>
<text x="184.1" y="143.1">GND</text>
<text x="217.8" y="143.1">GND</text>
<text x="248.1" y="143.1">GND</text>
<text x="253.4" y="140.2">THONKICONN</text>
<text x="100.5" y="144.8">GND</text>
<text x="106.6" y="144.4" transform="rotate(-90 106.6 144.4)">R9</text>
<text x="109.9" y="145.3" transform="rotate(-90 109.9 145.3)">10K</text>
<text x="111.2" y="148.4">DAC1</text>
<text x="111.2" y="144.8">ADC2</text>
<text x="160.9" y="146.6">TR2</text>
<text x="160.9" y="148.4">TEMPO2</text>
<text x="178.7" y="146.6" transform="rotate(-90 178.7 146.6)">+3V3</text>
<text x="184.1" y="146.6" transform="rotate(-90 184.1 146.6)">+3V3</text>
<text x="189.4" y="146.6" transform="rotate(-90 189.4 146.6)">+3V3</text>
<text x="194.7" y="146.6" transform="rotate(-90 194.7 146.6)">+3V3</text>
<text x="105.8" y="153.7">GND</text>
<text x="111.2" y="150.2">DAC2</text>
<text x="111.2" y="152">LED1</text>
<text x="111.2" y="153.7">PUSH1</text>
<text x="111.2" y="155.5">LED2</text>
<text x="160.9" y="155.5">SW1B</text>
<text x="160.9" y="153.7">SW1A</text>
<text x="181.6" y="155.2">100n</text>
<text x="181.6" y="151.7">C7</text>
<text x="186.9" y="155.2">100n</text>
<text x="186.9" y="151.7">C9</text>
<text x="192.2" y="155.2">100n</text>
<text x="192.2" y="151.7">C10</text>
<text x="197.6" y="155.2">100n</text>
<text x="197.6" y="151.7">C11</text>
<text x="111.2" y="157.3">SW2A</text>
<text x="111.2" y="159.1">SW2B</text>
<text x="209.8" y="161.6">R20</text>
<text x="224.1" y="161.6">R25</text>
<text x="224.7" y="156.2" transform="rotate(-90 224.7 156.2)">C14</text>
<text x="228.2" y="156.2" transform="rotate(-90 228.2 156.2)">100n</text>
<text x="237.4" y="160.8">LP Fc apprx 800Hz</text>
<text x="111.2" y="164.4">SWDIO</text>
<text x="111.2" y="166.2">SWCLK</text>
<text x="160.9" y="166.2">PUSH2</text>
<text x="178.7" y="162.6">GND</text>
<text x="184.1" y="162.6">GND</text>
<text x="189.4" y="162.6">GND</text>
<text x="194.7" y="162.6">GND</text>
<text x="205.4" y="168">GND</text>
<text x="209.8" y="164.9">1k</text>
<text x="224.1" y="164.9">2k</text>
<text x="226.7" y="167.4">TL072D</text>
<text x="168.1" y="171.5" transform="rotate(-90 168.1 171.5)">+3V3</text>
<text x="172.9" y="172.3">53048-05</text>
<text x="203.6" y="171.5">DAC2</text>
<text x="226.7" y="173.2">IC2B</text>
<text x="238.3" y="172">100R</text>
<text x="238.3" y="168.7">R27</text>
<text x="255.2" y="168.7">DAC2</text>
<text x="160.9" y="178.6">SWDIO</text>
<text x="160.9" y="175.1">SWCLK</text>
<text x="255.2" y="175.8">THONKICONN</text>
<text x="111.2" y="184">GND</text>
<text x="160.9" y="180.4">NRST</text>
<text x="168.1" y="185.7">GND</text>
<text x="248.1" y="182.2">GND</text>
</g>
<g font-size="1.5" fill="#505050">
<text x="183.6" y="25.2">5GSH95</text>
<text x="183.6" y="34">SWITCH</text>
<text x="217.1" y="41.5">3</text>
<text x="231.9" y="41.5">2*2</text>
<text x="183.6" y="44.8">5GSH95</text>
<text x="221.2" y="42.3">VIN VOUT</text>
<text x="225.5" y="45.4" transform="rotate(-90 225.5 45.4)">GND</text>
<text x="183.6" y="53.5">SWITCH</text>
<text x="224.7" y="49.5" transform="rotate(-90 224.7 49.5)">1</text>
<text x="70.9" y="62.8">P$3</text>
<text x="70.9" y="64.6">P$2</text>
<text x="129.6" y="62.8">P$3</text>
<text x="129.6" y="64.6">P$2</text>
<text x="70.9" y="66.4">P$1</text>
<text x="129.6" y="66.4">P$1</text>
<text x="218.4" y="88.1" transform="rotate(-90 218.4 88.1)">P$1</text>
<text x="228.2" y="89.5" transform="rotate(-90 228.2 89.5)">3</text>
<text x="247.8" y="89.9" transform="rotate(-90 247.8 89.9)">8</text>
<text x="154.4" y="95.2" transform="rotate(-90 154.4 95.2)">P$1</text>
<text x="186.1" y="94.8">10</text>
<text x="194.6" y="94.8">9</text>
<text x="217.6" y="95.4" transform="rotate(-90 217.6 95.4)">P$5*2</text>
<text x="227.8" y="93.8">2</text>
<text x="229" y="92.2" transform="rotate(-90 229 92.2)">3</text>
<text x="229" y="95.2" transform="rotate(-90 229 95.2)">1</text>
<text x="230.5" y="93.1">2</text>
<text x="42.1" y="100.2">P$3</text>
<text x="42.1" y="98.4">P$2</text>
<text x="42.1" y="96.6">P$1</text>
<text x="100.8" y="100.2">P$3</text>
<text x="100.8" y="98.4">P$2</text>
<text x="100.8" y="96.6">P$1</text>
<text x="163.8" y="100.9">2</text>
<text x="164.3" y="96.6" transform="rotate(-90 164.3 96.6)">3</text>
<text x="165" y="99.3" transform="rotate(-90 165 99.3)">3</text>
<text x="166.5" y="100.2">2</text>
<text x="186.9" y="101.9">2</text>
<text x="186.9" y="100.2">4</text>
<text x="186.9" y="98.4">6</text>
<text x="186.9" y="96.6">8</text>
<text x="194.6" y="101.9">1</text>
<text x="194.6" y="100.2">3</text>
<text x="194.6" y="98.4">5</text>
<text x="194.6" y="96.6">7</text>
<text x="228.2" y="97.9" transform="rotate(-90 228.2 97.9)">1</text>
<text x="247.8" y="97.5" transform="rotate(-90 247.8 97.5)">4</text>
<text x="153.6" y="102.6" transform="rotate(-90 153.6 102.6)">P$5*2</text>
<text x="164.3" y="105" transform="rotate(-90 164.3 105)">1</text>
<text x="165" y="102.3" transform="rotate(-90 165 102.3)">1</text>
<text x="120.3" y="128.6">24</text>
<text x="120.3" y="130.4">36</text>
<text x="121.2" y="126.8">9</text>
<text x="125.2" y="127.6">VDDA</text>
<text x="125.2" y="129.4">VDD_1</text>
<text x="125.2" y="131.2">VDD_2</text>
<text x="140.1" y="129.4">PC13-TAMPER-RTC</text>
<text x="142.5" y="131.2">PC14-OSC32_IN</text>
<text x="143.3" y="127.6">PD1-OSC_OUT</text>
<text x="157.2" y="126.8">6</text>
<text x="157.2" y="128.6">2</text>
<text x="157.2" y="130.4">3</text>
<text x="120.3" y="132.2">48</text>
<text x="121.2" y="133.9">1</text>
<text x="121.2" y="137.5">5</text>
<text x="125.2" y="132.9">VDD_3</text>
<text x="125.2" y="134.7">VBAT</text>
<text x="140.9" y="132.9">PC15-OSC32_OUT</text>
<text x="146.3" y="136.5">PA0-WKUP</text>
<text x="149.9" y="134.7">NRST</text>
<text x="157.2" y="132.2">4</text>
<text x="157.2" y="133.9">7</text>
<text x="157.2" y="135.7">10</text>
<text x="222.1" y="132.2">2</text>
<text x="222.1" y="135.7">3</text>
<text x="230.5" y="133.9">1</text>
<text x="250.5" y="133.9">P$3</text>
<text x="250.5" y="135.7">P$2</text>
<text x="250.5" y="137.5">P$1</text>
<text x="120.3" y="139.3">44</text>
<text x="120.4" y="142.8">11</text>
<text x="125.2" y="138.3">PD0-OSC_IN</text>
<text x="125.2" y="140">BOOT0</text>
<text x="125.2" y="143.6">PA1</text>
<text x="151.2" y="140">PB0</text>
<text x="151.2" y="141.8">PB1</text>
<text x="151.2" y="143.6">PB2</text>
<text x="157.2" y="139.3">18</text>
<text x="157.2" y="141">19</text>
<text x="157.2" y="142.8">20</text>
<text x="120.3" y="144.6">12</text>
<text x="120.3" y="146.4">13</text>
<text x="120.3" y="148.2">14</text>
<text x="120.3" y="149.9">15</text>
<text x="125.2" y="145.4">PA2</text>
<text x="125.2" y="147.2">PA3</text>
<text x="125.2" y="148.9">PA4</text>
<text x="151.2" y="145.4">PB3</text>
<text x="151.2" y="147.2">PB4</text>
<text x="151.2" y="148.9">PB5</text>
<text x="157.2" y="144.6">39</text>
<text x="157.2" y="146.4">40</text>
<text x="157.2" y="148.2">41</text>
<text x="157.2" y="149.9">42</text>
<text x="120.3" y="151.7">16</text>
<text x="120.3" y="153.5">17</text>
<text x="120.3" y="155.3">29</text>
<text x="125.2" y="150.7">PA5</text>
<text x="125.2" y="152.5">PA6</text>
<text x="125.2" y="154.3">PA7</text>
<text x="151.2" y="150.7">PB6</text>
<text x="151.2" y="152.5">PB7</text>
<text x="151.2" y="154.3">PB8</text>
<text x="157.2" y="151.7">43</text>
<text x="157.2" y="153.5">45</text>
<text x="157.2" y="155.3">46</text>
<text x="120.3" y="157">30</text>
<text x="120.3" y="158.8">31</text>
<text x="120.3" y="160.6">32</text>
<text x="125.2" y="156">PA8</text>
<text x="125.2" y="157.8">PA9</text>
<text x="125.2" y="159.6">PA10</text>
<text x="125.2" y="161.4">PA11</text>
<text x="150.3" y="157.8">PB10</text>
<text x="150.3" y="161.4">PB12</text>
<text x="150.4" y="159.6">PB11</text>
<text x="151.2" y="156">PB9</text>
<text x="157.2" y="157">21</text>
<text x="157.2" y="158.8">22</text>
<text x="157.2" y="160.6">25</text>
<text x="120.3" y="162.4">33</text>
<text x="120.3" y="164.2">34</text>
<text x="120.3" y="165.9">37</text>
<text x="120.3" y="167.7">38</text>
<text x="125.2" y="163.2">PA12</text>
<text x="125.2" y="164.9">PA13</text>
<text x="125.2" y="166.7">PA14</text>
<text x="150.3" y="163.1">PB13</text>
<text x="150.3" y="164.9">PB14</text>
<text x="150.3" y="166.7">PB15</text>
<text x="157.2" y="162.4">26</text>
<text x="157.2" y="164.2">27</text>
<text x="157.2" y="165.9">28</text>
<text x="220.3" y="167.7">6</text>
<text x="120.3" y="173">23</text>
<text x="121.2" y="171.3">8</text>
<text x="125.2" y="168.5">PA15</text>
<text x="125.2" y="172">VSSA</text>
<text x="125.2" y="173.8">VSS_1</text>
<text x="175.2" y="173.8">X1-1</text>
<text x="220.3" y="171.3">5</text>
<text x="228.7" y="169.5">7</text>
<text x="252.3" y="169.5">P$3</text>
<text x="252.3" y="171.3">P$2</text>
<text x="252.3" y="173">P$1</text>
<text x="120.3" y="174.8">35</text>
<text x="120.3" y="176.6">47</text>
<text x="125.2" y="175.6">VSS_2</text>
<text x="125.2" y="177.4">VSS_3</text>
<text x="175.2" y="175.6">X1-2</text>
<text x="175.2" y="177.4">X1-3</text>
<text x="175.2" y="179.2">X1-4</text>
<text x="175.2" y="180.9">X1-5</text>
</g>
<g font-size="1.2" fill="#800000">
<text x="212.1" y="46.8" transform="rotate(-90 212.1 46.8)">+</text>
<text x="240.5" y="46.8" transform="rotate(-90 240.5 46.8)">+</text>
</g>
<g font-size="1.2" fill="#505050">
<text x="179.6" y="128.9">Y1</text>
<text x="179.6" y="133.3">8MHz</text>
</g>
</svg>
